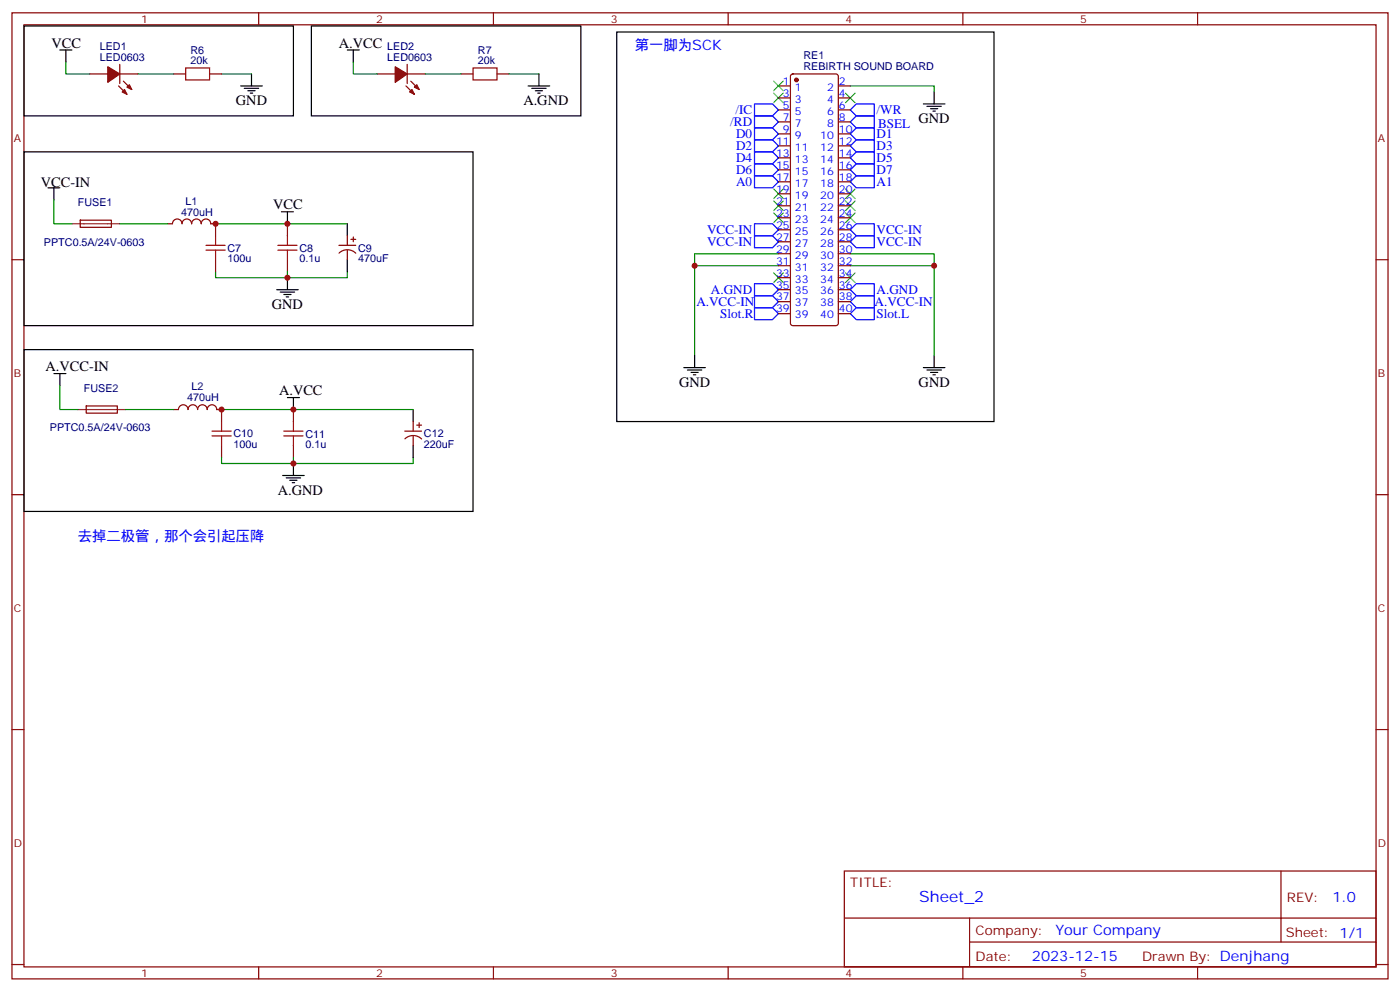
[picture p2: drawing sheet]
<svg xmlns="http://www.w3.org/2000/svg" width="412mm" height="292mm" viewBox="0 0 412 292" stroke-linecap="round" stroke-linejoin="round" font-family="sans-serif">
<g fill="none" stroke="#870000" stroke-width=".35">
<path d="M3.5 3.8h405.4v284.3h-405.4zM7.1 7.3h398.2v277.3h-398.2zM35.3 18.9v5.7M76.2 3.8v3.5M119.9 18.9v5.7M145.3 3.8v3.5M214.5 3.8v3.5M283.6 3.8v3.5M352.8 3.8v3.5M26.5 21.8h5.2M34.9 25.3l2.5 2.5M35.3 21.8h5.3"/>
<path d="M36.3 23.9l2.5 2.5M51.2 21.8h3.5M61.7 21.8h3.6M111.1 21.8h5.3M119.6 25.3l2.5 2.5M119.9 21.8h5.3M121 23.9l2.5 2.5M135.8 21.8h3.5M146.4 21.8h3.5M229.3 25.3h3.5M229.3 28.8h3.5M229.3 32.3h3.5"/>
<path d="M229.3 35.9h3.5M229.3 39.4h3.5M233.1 22l.4-.2h12.7l.5 .2 .2 .5v72.6l-.2 .5-.5 .2h-12.7l-.5-.2-.2-.5v-72.6zM246.9 25.3h3.6M246.9 28.8h3.6M246.9 32.3h3.6M246.9 35.9h3.6M246.9 39.4h3.6M229.3 42.9h3.5M229.3 46.5h3.5M229.3 50h3.5M229.3 53.5h3.5"/>
<path d="M229.3 57h3.5M246.9 42.9h3.6M246.9 46.5h3.6M246.9 50h3.6M246.9 53.5h3.6M246.9 57h3.6M3.5 76.4h3.6M23.6 64.8h9.2v2.1h-9.1zM49.4 65.9h1.4a1.41 1.41 0 0 1 1.4-1.4 1.41 1.41 0 0 1 1.4 1.4 1.41 1.41 0 0 1 1.4-1.4 1.41 1.41 0 0 1 1.4 1.4 1.41 1.41 0 0 1 1.5-1.4 1.41 1.41 0 0 1 1.4 1.4 1.41 1.41 0 0 1 1.4-1.4 1.41 1.41 0 0 1 1.4 1.4h1.4v3.5M63.5 76.4v3.6M84.7 65.9v3.5M84.7 76.4v3.6"/>
<path d="M99.8 72.2h5M99.9 74.5a3.5 3.5 0 0 1 4.9 0M102.3 69.4v2.8M102.3 73.6v2.8M103.4 70.4h1.4M104.1 69.7v1.5M229.3 78.2h3.5M229.3 74.7h3.5M229.3 71.2h3.5M229.3 67.6h3.5M229.3 64.1h3.5M229.3 60.6h3.5"/>
<path d="M246.9 78.2h3.6M246.9 74.7h3.6M246.9 71.2h3.6M246.9 67.6h3.6M246.9 64.1h3.6M246.9 60.6h3.6M405.3 76.4h3.6M229.3 92.3h3.5M229.3 88.8h3.5M229.3 85.3h3.5M229.3 81.7h3.5M246.9 92.3h3.6"/>
<path d="M246.9 88.8h3.6M246.9 85.3h3.6M246.9 81.7h3.6M25.4 119.5h9.1l.1 2.1h-9.2zM51.2 120.5h1.4a1.41 1.41 0 0 1 1.4-1.4 1.41 1.41 0 0 1 1.4 1.5 1.41 1.41 0 0 1 1.4-1.5 1.41 1.41 0 0 1 1.4 1.5 1.41 1.41 0 0 1 1.4-1.5 1.41 1.41 0 0 1 1.4 1.5 1.41 1.41 0 0 1 1.4-1.5 1.41 1.41 0 0 1 1.5 1.5l1.4-.1v3.6M65.3 131.1v3.6M86.4 120.5v3.6M86.4 131.1v3.6M119.2 126.9h5M119.3 129.2a3.5 3.5 0 0 1 4.9 0M121.7 124.1v2.8M121.7 128.3v2.8"/>
<path d="M122.8 125.1h1.4M123.5 124.4v1.4M3.5 145.6h3.6M405.3 145.6h3.6M3.5 214.7h3.6M405.3 214.7h3.6M248.7 256.4h156.6v28.2h-156.6zM377.3 256.4v20.9M248.7 270.2h156.5M285.6 277.3h119.6M285.6 270.2v14.1M3.5 283.9h3.6"/>
<path d="M76.2 284.6v3.5M145.3 284.6v3.5M214.5 284.6v3.5M283.6 284.6v3.5M352.8 284.6v3.5M405.3 283.9h3.6"/>
</g>
<g fill="none" stroke="#00f" stroke-width=".35">
<path d="M222.2 37.6h5.3l1.8 1.8-1.8 1.8h-5.3zM222.2 34.1h5.3l1.8 1.8-1.8 1.7h-5.3zM222.2 30.6h5.3l1.8 1.7-1.8 1.8h-5.3zM250.5 32.3l1.7-1.7h5.3v3.5h-5.3zM252.2 37.6h5.3v3.6h-5.3l-1.7-1.8zM252.2 34.1h5.3v3.5h-5.3l-1.7-1.7zM222.2 51.8h5.3l1.8 1.7-1.8 1.8h-5.3zM222.2 48.2h5.3l1.8 1.8-1.8 1.8h-5.3zM222.2 44.7h5.3l1.8 1.8-1.8 1.7h-5.3zM222.2 41.2h5.3l1.8 1.7-1.8 1.8h-5.3zM252.2 51.8h5.3v3.5h-5.3l-1.7-1.8zM252.2 48.2h5.3v3.6h-5.3l-1.7-1.8z"/>
<path d="M252.2 44.7h5.3v3.5h-5.3l-1.7-1.7zM252.2 41.2h5.3v3.5h-5.3l-1.7-1.8zM222.2 69.4h5.3l1.8 1.8-1.8 1.7h-5.3zM222.2 65.9h5.3l1.8 1.7-1.8 1.8h-5.3zM252.2 69.4h5.3v3.5h-5.3l-1.7-1.7zM252.2 65.9h5.3v3.5h-5.3l-1.7-1.8zM222.2 90.6h5.3l1.8 1.7-1.8 1.8h-5.3zM222.2 87h5.3l1.8 1.8-1.8 1.8h-5.3zM222.2 83.5h5.3l1.8 1.8-1.8 1.7h-5.3zM250.5 88.8l1.7-1.8h5.3v3.6h-5.3zM250.5 92.3l1.7-1.7h5.3v3.5h-5.3zM252.2 83.5h5.3v3.5h-5.3l-1.7-1.7z"/>
</g>
<g fill="none" stroke="#000" stroke-width=".35">
<path d="M7.1 7.7h79.3v26.4h-79.3zM17.6 14.7h3.6M19.4 14.7v3.5M91.7 7.7h79.4v26.4h-79.4zM102.3 14.7h3.5M104.1 14.7v3.5M181.7 9.4h111.1v114.7h-111.1zM70.9 25.3h6.4M72 26h4.2M73 26.7h2.1M73.7 27.4h.7M74.1 21.8v3.5"/>
<path d="M155.6 25.3h6.3M156.6 26h4.3M157.7 26.7h2.1M158.4 27.4h.7M158.7 21.8v3.5M272 30.6h6.3M273 31.3h4.3M274.1 32h2.1M274.8 32.7h.7M275.2 27.1v3.5M7.1 44.7h132.2v51.1h-132.2zM14.1 55.3h3.5"/>
<path d="M15.9 55.3v3.5M82.9 62.3h3.5M84.7 62.3v3.6M102.3 65.9v3.5M102.3 76.4v3.6M81.5 85.3h6.3M82.5 86h4.3M83.6 86.7h2.1M84.3 87.4h.7M84.7 81.7v3.6M7.1 102.9h132.2v47.6h-132.2zM15.9 110h3.5"/>
<path d="M17.6 110v3.5M84.7 117h3.5M86.4 117v3.5M201.4 108.2h6.4M202.5 108.9h4.2M203.6 109.6h2.1M204.3 110.3h.7M204.6 104.7v3.5M272 108.2h6.3M273 108.9h4.3M274.1 109.6h2.1M274.8 110.3h.7"/>
<path d="M275.2 104.7v3.5M83.3 139.9h6.3M86.4 136.4v3.5M121.7 120.5v3.6M121.7 131.1v3.6M84.3 140.7h4.2M85.4 141.4h2.1M86.1 142.1h.7"/>
</g>
<g fill="none" stroke="#008700" stroke-width=".35">
<path d="M19.4 18.2v3.6h7.1M104.1 18.2v3.6h7M40.6 21.8h10.6M65.3 21.8h8.8M125.2 21.8h10.6M149.9 21.8h8.8M250.5 25.3h24.7v1.8M15.9 58.8v7.1h5.3M35.3 65.9h14.1M63.5 80v1.7h21.2M63.5 65.9h38.8M84.7 80v1.7"/>
<path d="M102.3 80v1.7h-17.6M204.6 78.2h24.7M229.3 74.7h-24.7v30M250.5 74.7h24.7v30M250.5 78.2h24.7M17.6 113.5v7h5.3M37 120.5h14.2M65.3 134.7v1.7h21.1M65.3 120.5h56.4M86.4 134.7v1.7M121.7 134.7v1.7h-35.3"/>
</g>
<g fill="none" stroke="#3c3" stroke-width=".35">
<path d="M227.9 27.4l2.8 2.8M227.9 23.9l2.8 2.8M230.7 27.4l-2.8 2.8M230.7 23.9l-2.8 2.8M249.1 27.4l2.8 2.8M251.9 27.4l-2.8 2.8M227.9 59.2l2.8 2.8M227.9 55.6l2.8 2.9M230.7 59.2l-2.8 2.8M230.7 55.6l-2.8 2.9M249.1 59.2l2.8 2.8M249.1 55.6l2.8 2.9"/>
<path d="M251.9 59.2l-2.8 2.8M251.9 55.6l-2.8 2.9M227.9 62.7l2.8 2.8M230.7 62.7l-2.8 2.8M249.1 62.7l2.8 2.8M251.9 62.7l-2.8 2.8M227.9 80.3l2.8 2.8M230.7 80.3l-2.8 2.8M249.1 80.3l2.8 2.8M251.9 80.3l-2.8 2.8"/>
</g>
<path d="M21.2 65.9h14.1M22.9 120.5h14.1" fill="none" stroke="#8c2424" stroke-width=".35"/>
<g fill="none" stroke="#a10000" stroke-width=".35">
<path d="M54.7 20h7v3.5h-7zM139.3 20h7.1v3.5h-7.1zM60.7 73.6h5.6M60.7 72.2h5.6M63.5 69.4v2.8M63.5 73.6v2.8M81.8 73.6h5.7M81.8 72.2h5.7M84.7 69.4v2.8M84.7 73.6v2.8M62.4 128.3h5.7M62.4 126.9h5.7"/>
<path d="M65.3 124.1v2.8M65.3 128.3v2.8M83.6 128.3h5.7M83.6 126.9h5.7M86.4 124.1v2.8M86.4 128.3v2.8"/>
</g>
<g fill="#870000" stroke="#870000" stroke-width=".35">
<path d="M31.7 19.6l3.6 2.2-3.6 2.4z"/>
<path d="M36.7 26.4l.7 1.4-1.4-.7z"/>
<path d="M37.4 25.6l.7-.7 .7 1.5z"/>
<path d="M116.4 19.6l3.5 2.2-3.5 2.4z"/>
<path d="M120.6 27.1l.8-.7 .7 1.4z"/>
<path d="M122.1 25.6l.7-.7 .7 1.5z"/>
<circle cx="234.6" cy="23.5" r=".53"/>
</g>
<g fill="#c00">
<circle cx="275.2" cy="78.2" r=".88"/>
<circle cx="204.6" cy="78.2" r=".88"/>
<circle cx="63.5" cy="65.9" r=".88"/>
<circle cx="65.3" cy="120.5" r=".88"/>
<circle cx="84.7" cy="65.9" r=".88"/>
<circle cx="84.7" cy="81.7" r=".88"/>
<circle cx="86.4" cy="120.5" r=".88"/>
<circle cx="86.4" cy="136.4" r=".88"/>
</g>
<text font-size="4.6" fill="#00f" x="270.8" y="265.4">Sheet_2</text>
<g font-size="4.2">
<text x="15.2" y="14">VCC</text>
<text x="99.8" y="14">A.VCC</text>
<text x="69.5" y="30.9">GND</text>
<text x="154.2" y="30.9">A.GND</text>
<text x="270.6" y="36.2">GND</text>
<text x="12" y="54.9">VCC-IN</text>
<text x="80.4" y="61.6">VCC</text>
<text x="80.1" y="90.9">GND</text>
<text x="13.4" y="109.3">A.VCC-IN</text>
<text x="200" y="113.8">GND</text>
<text x="270.6" y="113.8">GND</text>
<text x="82.2" y="116.3">A.VCC</text>
<text x="81.8" y="145.6">A.GND</text>
</g>
<g font-size="4.2" fill="#00f">
<text x="187" y="14.7">第一脚为SCK</text>
<text x="22.9" y="159.3">去掉二极管，那个会引起压降</text>
<text x="392.5" y="265.6">1.0</text>
<text x="310.9" y="275.2">Your Company</text>
<text x="304" y="283">2023-12-15</text>
</g>
<g font-size="3.9" fill="#00f">
<text x="216.6" y="33.6">/IC</text>
<text x="258.2" y="33.6">/WR</text>
<text x="215.1" y="37.1">/RD</text>
<text x="216.8" y="40.7">D0</text>
<text x="258.2" y="40.6">D1</text>
<text x="258.7" y="37.6">BSEL</text>
<text x="216.8" y="47.6">D4</text>
<text x="216.8" y="44.1">D2</text>
<text x="258.2" y="47.6">D5</text>
<text x="258.2" y="44.1">D3</text>
<text x="216.8" y="51.2">D6</text>
<text x="258.2" y="51.2">D7</text>
<text x="216.8" y="54.8">A0</text>
<text x="258.2" y="54.7">A1</text>
<text x="208.3" y="68.9">VCC-IN</text>
<text x="258.2" y="68.9">VCC-IN</text>
<text x="208.3" y="72.4">VCC-IN</text>
<text x="258.2" y="72.4">VCC-IN</text>
<text x="209.4" y="86.5">A.GND</text>
<text x="258.2" y="86.5">A.GND</text>
<text x="205.1" y="90.1">A.VCC-IN</text>
<text x="212.2" y="93.6">Slot.R</text>
<text x="257.6" y="90.1">A.VCC-IN</text>
<text x="258.2" y="93.6">Slot.L</text>
</g>
<g font-size="3.9" fill="#800">
<text x="250.5" y="260.9">TITLE:</text>
<text x="379.1" y="265.6">REV:</text>
<text x="287.4" y="275.1">Company:</text>
<text x="378.7" y="275.8">Sheet: 1/1</text>
<text x="287.4" y="282.8">Date:</text>
<text x="336.4" y="282.9">Drawn By: Denjhang</text>
</g>
<g font-size="3.2" fill="#800">
<text x="41.6" y="6.8">1</text>
<text x="110.8" y="6.8">2</text>
<text x="179.9" y="6.8">3</text>
<text x="249.1" y="6.8">4</text>
<text x="318.2" y="6.8">5</text>
<text x="4.1" y="41.9">A</text>
<text x="405.9" y="41.9">A</text>
<text x="4.1" y="111">B</text>
<text x="405.9" y="111">B</text>
<text x="4.1" y="180.2">C</text>
<text x="405.9" y="180.2">C</text>
<text x="4.1" y="249.3">D</text>
<text x="405.9" y="249.3">D</text>
<text x="41.6" y="287.6">1</text>
<text x="110.8" y="287.6">2</text>
<text x="179.9" y="287.6">3</text>
<text x="249.1" y="287.6">4</text>
<text x="318.2" y="287.6">5</text>
</g>
<g font-size="3.2" fill="#000080">
<text x="29.4" y="17.9">LED0603</text>
<text x="29.4" y="14.7">LED1</text>
<text x="56.1" y="15.8">R6</text>
<text x="114.1" y="17.9">LED0603</text>
<text x="114.1" y="14.7">LED2</text>
<text x="140.8" y="15.8">R7</text>
<text x="236.7" y="17.5">RE1</text>
<text x="56.1" y="18.9">20k</text>
<text x="140.8" y="18.9">20k</text>
<text x="236.7" y="20.6">REBIRTH SOUND BOARD</text>
<text x="22.9" y="60.6">FUSE1</text>
<text x="53.4" y="63.5">470uH</text>
<text x="54.6" y="60.2">L1</text>
<text x="12.9" y="72.3">PPTC0.5A/24V-0603</text>
<text x="67" y="77.2">100u</text>
<text x="67" y="74">C7</text>
<text x="88.2" y="77.2">0.1u</text>
<text x="88.2" y="74.1">C8</text>
<text x="105.5" y="77.2">470uF</text>
<text x="105.5" y="74">C9</text>
<text x="24.7" y="115.3">FUSE2</text>
<text x="55.1" y="118.2">470uH</text>
<text x="56.4" y="114.9">L2</text>
<text x="14.7" y="127">PPTC0.5A/24V-0603</text>
<text x="68.8" y="131.9">100u</text>
<text x="68.8" y="128.7">C10</text>
<text x="90" y="131.9">0.1u</text>
<text x="90" y="128.8">C11</text>
<text x="124.9" y="131.9">220uF</text>
<text x="124.9" y="128.7">C12</text>
</g>
<g font-size="3.2" fill="#00f">
<text x="230.6" y="24.9">1</text>
<text x="230.6" y="28.5">3</text>
<text x="234.1" y="26.7">1</text>
<text x="243.6" y="26.7">2</text>
<text x="247.1" y="28.5">4</text>
<text x="247.1" y="24.9">2</text>
<text x="230.6" y="32">5</text>
<text x="230.6" y="35.5">7</text>
<text x="234.1" y="30.2">3</text>
<text x="234.1" y="33.8">5</text>
<text x="243.6" y="33.8">6</text>
<text x="243.6" y="30.2">4</text>
<text x="247.1" y="35.5">8</text>
<text x="247.1" y="32">6</text>
<text x="230.6" y="39.1">9</text>
<text x="234.1" y="37.3">7</text>
<text x="234.1" y="40.8">9</text>
<text x="241.6" y="40.8">10</text>
<text x="243.6" y="37.3">8</text>
<text x="247.1" y="39.1">10</text>
<text x="228.6" y="42.6">11</text>
<text x="228.6" y="46.1">13</text>
<text x="234.1" y="44.3">11</text>
<text x="234.1" y="47.9">13</text>
<text x="241.6" y="47.9">14</text>
<text x="241.6" y="44.3">12</text>
<text x="247.1" y="46.1">14</text>
<text x="247.1" y="42.6">12</text>
<text x="228.6" y="49.6">15</text>
<text x="228.6" y="53.2">17</text>
<text x="234.1" y="51.4">15</text>
<text x="241.6" y="51.4">16</text>
<text x="247.1" y="53.2">18</text>
<text x="247.1" y="49.6">16</text>
<text x="228.6" y="56.7">19</text>
<text x="234.1" y="54.9">17</text>
<text x="234.1" y="58.5">19</text>
<text x="241.6" y="58.5">20</text>
<text x="241.6" y="54.9">18</text>
<text x="247.1" y="56.7">20</text>
<text x="228.6" y="60.2">21</text>
<text x="228.6" y="63.7">23</text>
<text x="234.1" y="62">21</text>
<text x="234.1" y="65.5">23</text>
<text x="241.6" y="65.5">24</text>
<text x="241.6" y="62">22</text>
<text x="247.1" y="63.7">24</text>
<text x="247.1" y="60.2">22</text>
<text x="228.6" y="67.3">25</text>
<text x="228.6" y="70.8">27</text>
<text x="234.1" y="69">25</text>
<text x="241.6" y="69">26</text>
<text x="247.1" y="70.8">28</text>
<text x="247.1" y="67.3">26</text>
<text x="228.6" y="74.3">29</text>
<text x="228.6" y="77.9">31</text>
<text x="234.1" y="72.6">27</text>
<text x="234.1" y="76.1">29</text>
<text x="241.6" y="76.1">30</text>
<text x="241.6" y="72.6">28</text>
<text x="247.1" y="77.9">32</text>
<text x="247.1" y="74.3">30</text>
<text x="228.6" y="81.4">33</text>
<text x="234.1" y="79.6">31</text>
<text x="234.1" y="83.1">33</text>
<text x="241.6" y="83.1">34</text>
<text x="241.6" y="79.6">32</text>
<text x="247.1" y="81.4">34</text>
<text x="228.6" y="84.9">35</text>
<text x="228.6" y="88.4">37</text>
<text x="234.1" y="86.7">35</text>
<text x="241.6" y="86.7">36</text>
<text x="247.1" y="88.4">38</text>
<text x="247.1" y="84.9">36</text>
<text x="228.6" y="92">39</text>
<text x="234.1" y="90.2">37</text>
<text x="234.1" y="93.7">39</text>
<text x="241.6" y="93.7">40</text>
<text x="241.6" y="90.2">38</text>
<text x="247.1" y="92">40</text>
</g>
</svg>
